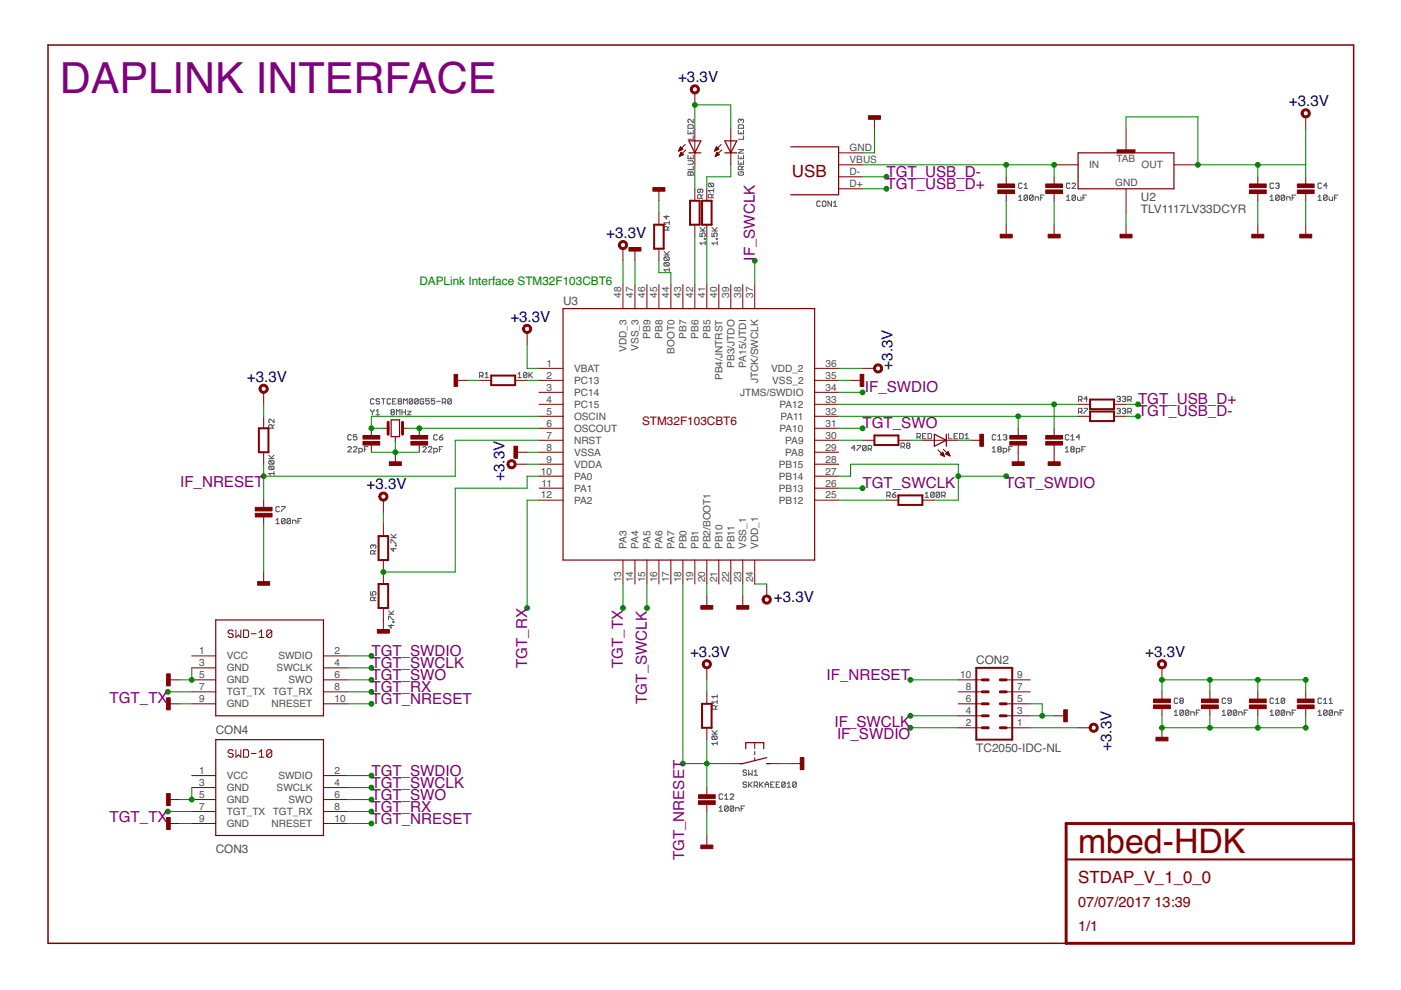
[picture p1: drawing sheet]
<svg xmlns="http://www.w3.org/2000/svg" width="297mm" height="210mm" viewBox="0 0 297 210" stroke-linecap="round" stroke-linejoin="round" font-family="sans-serif">
<g fill="none" stroke="#505050" stroke-width=".21">
<path d="M145.9 26.6l.1-.1h.8l.2 .1v.6h-1.1zM145.9 27.6v.8h1.1v-.8M145.9 32.9v.8h1.1v-.8M145.9 34.1h.9l.2 .1v.4l-.2 .2h-.9M146 36.4l.4 .2 .4-.2 .2 .2v.5h-1.1v-.5zM146.4 28v.4M146.4 33.3v.4M146.4 36.6v.5M147 25.3v.7l-.8-.7-.3 .2v.3l.1 .2M147 28.8v.7h-1.1M147 35.2v.8h-1.1M150.4 38.8l-.2 .2v.4l.2 .2h.7"/>
<path d="M150.4 38.8h.7l.2 .2v.4l-.2 .2M150.4 38.8l.7 .8M156.5 34.1v.7h1.1v-.7M156.5 32.9v.8h1.1v-.8M156.5 26.6l.2-.1h.8l.1 .1v.6h-1.1zM156.5 27.6v.8h1.1v-.8M156.5 31.7h1.1l-1.1 .8h1.1M156.7 36.4l-.2 .2v.4l.2 .1h.8l.1-.1v-.4l-.1-.2h-.4v.4M157.1 25.5l.2-.2 .3 .2v.3l-.1 .2M157.1 25.5l-.2-.2-.4 .2v.3l.2 .2M157.1 25.5v.2M157.1 28v.4"/>
<path d="M157.1 33.3v.4M157.1 34.4v.4M157.3 36v-.6l-.2-.2h-.4l-.2 .2v.6h1.1M157.6 28.8v.7h-1.1M157.6 35.2l-.3 .4M216.7 39l-.2-.2h-.3l-.2 .2v.8l.2 .1h.3l.2-.1M217.1 39.9h.8M217.1 39.2l.4-.4v1.1M226.9 39l-.2-.2h-.4l-.2 .2v.8l.2 .1h.4l.2-.1M227.3 39l.2-.2h.3l.2 .2v.2l-.7 .7h.7M270 39l-.1-.2h-.4l-.2 .2v.8l.2 .1h.4l.1-.1M270.5 39l.1-.2h.4l.2 .2-.2 .4"/>
<path d="M270.8 39.4h.2M271 39.4l.2 .2-.2 .3h-.4l-.1-.1M280.2 39l-.2-.2h-.4l-.2 .2v.8l.2 .1h.4l.2-.1M281.4 39.4h-.8l.6-.6v1.1M140.8 54.1h1.1M140.8 53.3l.7 .8M141 54.5h.7l.2 .2v.4l-.2 .1M141 55.7h.7l.2 .1v.4l-.2 .2M141 55.7l-.2 .1v.4l.2 .2h.7M141 54.5l-.2 .2v.4l.2 .1h.7M141 55.7l.7 .7M141 54.5l.7 .7"/>
<path d="M141.4 45.7v.7l-.6-.5h1.1M141.5 48.8v-.6l-.1-.2h-.4l-.2 .2v.6h1.1M141.9 57.2h-1.1l.4 .4M141.9 46.9v.7M141.9 56.8v.8M141.9 53.3l-.5 .6M141.9 48l-.4 .4M141.9 47.2h-1.1l.4 .4M148.4 49.4v.8h.6l-.2-.4 .2-.4h.3l.2 .2v.4l-.2 .2M148.4 49h1.1M148.4 48.2l.8 .8M148.5 40.1v.6l-.2 .2-.4-.2v-.4l.2-.2h.7l.2 .2v.4l-.2 .2"/>
<path d="M148.7 42v-.5l-.2-.2h-.4l-.2 .2v.5h1.1M149 41.3l-.3 .4M149.3 50.5h.2v.2h-.2zM149.5 51.5h-1.1l.4 .4M149.5 51.2v.7M149.5 48.2l-.5 .6M150.9 41.9v-.5l-.2-.2h-.3l-.2 .2v.5h1.1M150.9 49.4v.8h.6l-.2-.4 .2-.4h.4l.2 .2v.4l-.2 .2M150.9 49h1.2M150.9 48.2l.8 .8M151.3 41.2l-.4 .4M151.3 40.4h-1.1l.4 .4"/>
<path d="M151.3 40v.8M151.9 50.5h.2v.2h-.2zM152.1 51.5h-1.2l.4 .4M152.1 51.2v.7M152.1 48.2l-.6 .6M173.9 42.8l-.1-.2h-.4l-.2 .2v.8l.2 .2h.4l.1-.2M174.5 42.6h.4l.2 .2v.8l-.2 .2h-.4l-.2-.2v-.8zM176.3 42.6v1.2l-.8-1.2v1.2M176.7 43.8h.7M176.7 43l.4-.4v1.2M216 41.7l.3-.3v1.1M216 42.5h.7"/>
<path d="M217.9 41.6v.7l-.2 .2h-.4l-.2-.2M217.9 41.6l-.2-.2h-.4l-.2 .2v.7M217.9 41.6l-.8 .7M219.1 41.6v.7l-.2 .2h-.4l-.2-.2M219.1 41.6l-.2-.2h-.4l-.2 .2v.7M219.1 41.6l-.8 .7M219.5 42.5v-.8h.5l.2 .2v.6M220.6 41.9h.4M221.4 41.4h-.8v1.1M226.1 42.5h.8M226.1 41.7l.4-.3v1.1M228 41.6v.7l-.2 .2h-.3l-.2-.2"/>
<path d="M228 41.6l-.2-.2h-.3l-.2 .2v.7M228 41.6l-.7 .7M228.5 41.7v.6l.1 .2h.6v-.8M229.6 41.9h.4M230.4 41.4h-.8v1.1M269.3 42.5h.7M269.3 41.7l.4-.3v1.1M271.2 41.6v.7l-.2 .2h-.4l-.1-.2M271.2 41.6l-.2-.2h-.4l-.1 .2v.7M271.2 41.6l-.7 .7M272.4 41.6v.7l-.2 .2h-.4l-.2-.2M272.4 41.6l-.2-.2h-.4l-.2 .2v.7"/>
<path d="M272.4 41.6l-.8 .7M272.8 42.5v-.8h.5l.2 .2v.6M274 41.9h.3M274.7 41.4h-.7v1.1M279.4 42.5h.8M279.4 41.7l.4-.3v1.1M281.4 41.6v.7l-.2 .2h-.4l-.2-.2M281.4 41.6l-.2-.2h-.4l-.2 .2v.7M281.4 41.6l-.8 .7M281.8 41.7v.6l.2 .2h.5v-.8M283 41.9h.3M283.7 41.4h-.7v1.1"/>
<path d="M101.7 79.7h.5l.2-.2v-.4l-.2-.1h-.5v1.1M102 79.7l.4 .4M102.8 79.3l.4-.3v1.1M109.8 79.3l.4-.3v1.1M111.7 79.1v.8l-.2 .2h-.3l-.2-.2M111.7 79.1l-.2-.1h-.3l-.2 .1v.8M111.7 79.1l-.7 .8M112.1 79v1.1M112.3 79.5l.6 .6M112.9 79l-.8 .7M57 97.2h1.1M57 96.5l.7 .7"/>
<path d="M57.2 97.7h.7l.2 .2v.3l-.2 .2M57.2 98.8h.7l.2 .2v.4l-.2 .2M57.2 98.8l-.2 .2v.4l.2 .2h.7M57.2 97.7l-.2 .2v.3l.2 .2h.7M57.2 98.8l.7 .8M57.2 97.7l.7 .7M57.7 90.8v-.6l-.1-.2h-.4l-.2 .2v.6h1.1M58.1 88.9v.7l-.7-.7-.4 .2v.3l.2 .2M58.1 100v.8M58.1 96.5l-.5 .5M58.1 90l-.4 .4M73.7 94.9l.2-.2h.4l.2 .2-.8 .9h.8"/>
<path d="M74.5 92.4l-.2-.2h-.4l-.2 .2v.7l.2 .2h.4l.2-.2M74.9 94.9l.2-.2h.4l.2 .2v.2l-.8 .7h.8M75.7 92.2h-.8v.5l.4-.2 .4 .2v.4l-.2 .2h-.4l-.2-.2M76.1 95.8h.5l.2-.2v-.4l-.2-.1h-.5v1.1M77.3 95.2h.3M78 94.7h-.7v1.1M78.6 86.8v.2l.4 .4M79 87.4v.5M79.3 84.7l-.2-.2h-.3l-.2 .2v.8l.2 .2h.3l.2-.2M79.3 86.8l-.3 .6M79.7 87.9h.8M79.7 87.2l.4-.4v1.1"/>
<path d="M80.5 84.7l-.2-.2h-.4l-.2 .2 .2 .4h.4l.2 .2-.2 .4h-.4l-.2-.2M80.9 84.5h.8M81.3 84.5v1.2M82.8 84.7l-.2-.2h-.3l-.2 .2v.8l.2 .2h.3l.2-.2M83.1 87.4l-.2-.2 .2-.4h.3l.2 .2-.2 .4M83.1 87.4l-.2 .2 .2 .3h.3l.2-.1-.2-.4M83.1 87.4h.3M83.2 85.1h.4M84 84.5h-.8v1.2h.8M84.1 87.9v-1.1l.3 .4 .4-.4v1.1M84.6 85.1l-.2-.2 .2-.4h.4l.2 .2-.2 .4M84.6 85.1l-.2 .2 .2 .4h.4l.2-.2-.2-.4"/>
<path d="M84.6 85.1h.4M85.2 87.4h.8M85.2 86.8v1.1M85.6 85.7v-1.2l.4 .4 .3-.4v1.2M86 86.8v1.1M86.4 87.2h.7l-.7 .7h.7M87.5 84.7l-.2-.2h-.4l-.1 .2v.8M87.5 84.7v.8l-.2 .2h-.4l-.1-.2M87.5 84.7l-.7 .8M88.7 84.7l-.2-.2h-.4l-.2 .2v.8M88.7 84.7v.8l-.2 .2h-.4l-.2-.2M88.7 84.7l-.8 .8"/>
<path d="M89.6 94.9l.2-.2h.4l.2 .2-.8 .9h.8M89.8 84.7l-.1-.2h-.4l-.2 .2v.8l.2 .2h.4l.1-.2v-.4h-.3M90.8 94.9l.2-.2h.4l.1 .2-.7 .9h.7M91 84.5h-.7v.6l.3-.2 .4 .2v.4l-.2 .2h-.4l-.1-.2M92 95.8h.5l.2-.2v-.4l-.2-.1h-.5v1.1M92.2 84.5h-.8v.6l.4-.2 .4 .2v.4l-.2 .2h-.4l-.2-.2M92.6 85.1h.7M92.7 92.4l-.2-.2h-.3l-.2 .2v.7l.2 .2h.3l.2-.2M93.2 95.2h.3M93.2 92.7h.5l.2 .4-.2 .2h-.4l-.1-.2zM93.8 85.3h.5l.2-.2-.2-.6h-.5v1.2M93.9 94.7h-.7v1.1"/>
<path d="M93.9 92.2l-.7 .5M94.1 85.3l.4 .4M95.7 84.7l-.2-.2h-.4l-.2 .2v.8M95.7 84.7v.8l-.2 .2h-.4l-.2-.2M95.7 84.7l-.8 .8M102.8 80.1h.8M109.8 80.1h.8M181.3 95h-.7l.5-.6v1.2M181.7 94.4h.8v.2l-.8 .8v.2M183.6 94.6l-.1-.2h-.4l-.2 .2v.8M183.6 94.6v.8l-.1 .2h-.4l-.2-.2M183.6 94.6l-.7 .8"/>
<path d="M184.1 95.2h.5l.2-.2v-.4l-.2-.2h-.5v1.2M184.4 95.2l.4 .4M191 94.7h.6l.2-.2v-.4l-.2-.2h-.6v1.2M191.4 94.7l.4 .4M192.4 94.5l-.2 .2 .2 .4h.3l.2-.2-.2-.4M192.4 94.5l-.2-.2 .2-.4h.3l.2 .2-.2 .4M192.4 94.5h.3M194.4 92.6h.6l.2-.1-.2-.6h-.6v1.1M194.8 92.6l.4 .4M195.6 92.5h.4M196.3 91.9h-.7v1.1h.7M196.8 91.9h.5l.2 .2v.7l-.2 .2h-.5z"/>
<path d="M201.1 91.9v1.1h.8M202.3 92.5h.4M203 91.9h-.7v1.1h.7M203.5 91.9h.5l.2 .2v.7l-.2 .2h-.5zM204.6 93h.8M204.6 92.3l.4-.4v1.1M210.4 95.8h.7M210.4 95.1l.3-.4v1.1M211.1 92.4l-.2-.2h-.3l-.2 .2v.7l.2 .2h.3l.2-.2M211.5 93.3h.8M211.5 92.5l.4-.3v1.1M211.7 95.2l-.2 .2 .2 .4h.4l.2-.2-.2-.4"/>
<path d="M211.7 95.2l-.2-.1 .2-.4h.4l.2 .2-.2 .3M211.7 95.2h.4M212.7 95.8h.6l.2-.2v-.4l-.2-.1h-.6v1.1M212.7 92.4l.2-.2h.4l.2 .2-.2 .3M213.1 92.7h.2M213.3 92.7l.2 .2-.2 .4h-.4l-.2-.2M213.9 95.2h.3M214.6 94.7h-.7v1.1M225.9 95.8h.7M225.9 95.1l.3-.4v1.1M226.6 92.4l-.2-.2h-.3l-.2 .2v.7l.2 .2h.3l.2-.2M227 93.3h.8"/>
<path d="M227 92.5l.4-.3v1.1M227.2 95.2l-.2 .2 .2 .4h.4l.2-.2-.2-.4M227.2 95.2l-.2-.1 .2-.4h.4l.2 .2-.2 .3M227.2 95.2h.4M228.2 95.8h.6l.1-.2v-.4l-.1-.1h-.6v1.1M228.7 84.8h.5l.2-.2v-.4l-.2-.2h-.5v1.2M228.7 87.3h.5l.2-.2v-.3l-.2-.2h-.5v1.1M228.9 92.7h-.7l.6-.5v1.1M229 84.8l.4 .4M229 87.3l.4 .4M229.4 95.2h.3M229.8 86.6h.8l-.8 1.1"/>
<path d="M230.1 94.7h-.7v1.1M230.6 84.6h-.8l.6-.6v1.2M236.8 84.2l.2-.2h.3l.2 .2-.2 .4M236.8 86.8l.2-.2h.3l.2 .2-.2 .3M237.2 84.6h.1M237.2 87.1h.1M237.3 84.6l.2 .2-.2 .4h-.3l-.2-.2M237.3 87.1l.2 .2-.2 .4h-.3l-.2-.2M238 84.2l.1-.2h.4l.2 .2-.2 .4M238 86.8l.1-.2h.4l.2 .2-.2 .3M238.3 84.6h.2M238.3 87.1h.2"/>
<path d="M238.5 84.6l.2 .2-.2 .4h-.4l-.1-.2M238.5 87.1l.2 .2-.2 .4h-.4l-.1-.2M239.1 84.8h.6l.2-.2-.2-.6h-.6v1.2M239.1 87.3h.6l.2-.2-.2-.5h-.6v1.1M239.5 84.8l.4 .4M239.5 87.3l.4 .4M58.1 100.4h-1.1l.4 .4M58.5 110.3l.4-.4v1.1M58.5 111h.7M59.2 107.6l-.1-.2h-.4l-.2 .2v.7l.2 .2h.4l.1-.2M59.7 107.4h.7l-.7 1.1M60.4 110.1v.8l-.2 .1h-.3l-.2-.1"/>
<path d="M60.4 110.1l-.2-.2h-.3l-.2 .2v.8M60.4 110.1l-.7 .8M61.6 110.1v.8l-.2 .1h-.4l-.1-.1M61.6 110.1l-.2-.2h-.4l-.1 .2v.8M61.6 110.1l-.7 .8M62 111v-.7h.6l.2 .2v.5M63.2 110.5h.4M63.9 109.9h-.7v1.1M79.1 115.7l-.1-.2-.4 .2v.4l.2 .2M79.1 115.7l.2-.2 .4 .2v.4l-.2 .2M79.1 115.7v.2M79.3 117.5v-.6l-.2-.2-.5 .2v.6h1.1"/>
<path d="M79.7 116.7l-.4 .4M82.9 115.2v-.8l1.1 .8M82.9 114h1.1M82.9 113.2l.7 .8M83.4 116.2v.7l-.5-.5h1.1M83.8 115.6h.2v.1h-.2zM84 113.2l-.6 .6M188 105.1h.6l.2-.2v-.4l-.2-.1h-.6v1.1M188.4 105.1l.4 .4M189.2 104.9h.6l.1 .4-.1 .2h-.4l-.2-.2zM189.9 104.4l-.7 .5M196.2 104.7l.3-.3v1.1"/>
<path d="M196.2 105.5h.7M198.1 104.5v.8l-.2 .2h-.4l-.2-.2M198.1 104.5l-.2-.1h-.4l-.2 .1v.8M198.1 104.5l-.8 .8M199.2 104.5v.8l-.1 .2h-.4l-.2-.2M199.2 104.5l-.1-.1h-.4l-.2 .1v.8M199.2 104.5l-.7 .8M199.7 105.1h.5l.2-.2v-.4l-.2-.1h-.5v1.1M200 105.1l.4 .4M78.6 125.4v.8h.5l-.1-.4 .1-.4h.4l.2 .2v.4l-.2 .2M79.3 127.4v-.6l-.2-.2-.5 .2v.6h1.1M79.7 126.6l-.4 .4"/>
<path d="M82.4 131.4v-.7h.2l.7 .7h.2M82.4 130.2h1.1M82.4 129.5l.7 .7M82.9 132.4v.8l-.5-.6h1.1M83.3 131.8h.2v.2h-.2zM83.5 129.5l-.6 .6M150.9 155.6h1.2M150.9 154.9l.8 .7M151.1 156.1l.8 .7M151.1 156.1h.8l.2 .2v.3l-.2 .2M151.1 156.1l-.2 .2v.3l.2 .2h.8M151.7 150.4v-.6l-.2-.2h-.4l-.2 .2v.6h1.2"/>
<path d="M152.1 157.6h-1.2l.4 .4M152.1 147.3v.7M152.1 148.4v.8M152.1 157.2v.8M152.1 154.9l-.6 .5M152.1 149.6l-.4 .4M152.1 148.8h-1.2l.4 .4M152.1 147.7h-1.2l.4 .3M249 150.9l.3-.3v1.1M249 151.7h.7M249.7 148.2l-.2-.2h-.3l-.2 .2v.7l.2 .2h.3l.2-.2M250.3 148.6l-.2-.2 .2-.4h.4l.2 .2-.2 .4"/>
<path d="M250.3 148.6l-.2 .2 .2 .3h.4l.2-.2-.2-.3M250.3 148.6h.4M250.9 150.7v.8l-.2 .2h-.4l-.2-.2M250.9 150.7l-.2-.1h-.4l-.2 .1v.8M250.9 150.7l-.8 .8M252.1 150.7v.8l-.2 .2h-.4l-.2-.2M252.1 150.7l-.2-.1h-.4l-.2 .1v.8M252.1 150.7l-.8 .8M252.5 151.7v-.8h.5l.2 .2v.6M253.6 151.1h.4M254.4 150.6h-.8v1.1M259.1 151.7h.8"/>
<path d="M259.1 150.9l.4-.3v1.1M259.9 148.2l-.2-.2h-.4l-.2 .2v.7l.2 .2h.4l.2-.2M261 150.7v.8l-.1 .2h-.4l-.2-.2M261 150.7l-.1-.1h-.4l-.2 .1v.8M261 148.6h-.5l-.2-.2 .2-.4h.4l.1 .2v.7l-.1 .2h-.4l-.2-.2M261 150.7l-.7 .8M262.2 150.7v.8l-.2 .2h-.3l-.2-.2M262.2 150.7l-.2-.1h-.3l-.2 .1v.8M262.2 150.7l-.7 .8M262.6 151.7v-.8h.6l.2 .2v.6M263.8 151.1h.4M264.6 150.6h-.8v1.1"/>
<path d="M269.3 150.9l.4-.3v1.1M269.3 151.7h.7M270 148.2l-.1-.2h-.4l-.2 .2v.7l.2 .2h.4l.1-.2M270.5 149.1h.7M270.5 148.4l.3-.4v1.1M271.2 150.7l-.2-.1h-.4l-.1 .1v.8M271.2 150.7v.8l-.2 .2h-.4l-.1-.2M271.2 150.7l-.7 .8M272.4 148.2l-.2-.2h-.4l-.2 .2v.7M272.4 150.7l-.2-.1h-.4l-.2 .1v.8M272.4 148.2v.7l-.2 .2h-.4l-.2-.2M272.4 150.7v.8l-.2 .2h-.4l-.2-.2"/>
<path d="M272.4 150.7l-.8 .8M272.4 148.2l-.8 .7M272.8 151.7v-.8h.5l.2 .2v.6M274 151.1h.3M274.7 150.6h-.7v1.1M279.4 150.9l.4-.3v1.1M279.4 151.7h.8M280.2 148.2l-.2-.2h-.4l-.2 .2v.7l.2 .2h.4l.2-.2M280.6 149.1h.8M280.6 148.4l.4-.4v1.1M281.4 150.7l-.2-.1h-.4l-.2 .1v.8M281.4 150.7v.8l-.2 .2h-.4l-.2-.2"/>
<path d="M281.4 150.7l-.8 .8M281.8 149.1h.7M281.8 148.4l.4-.4v1.1M282.5 150.7l-.2-.1h-.3l-.2 .1v.8M282.5 150.7v.8l-.2 .2h-.3l-.2-.2M282.5 150.7l-.7 .8M283 151.7v-.8h.5l.2 .2v.6M284.1 151.1h.4M284.9 150.6h-.8v1.1M152.5 171.3l.3-.4v1.1M152.5 172h.7M153.2 168.5l-.2-.2h-.3l-.2 .2v.8l.2 .2h.3l.2-.2"/>
<path d="M153.6 169.5h.8M153.6 168.7l.4-.4v1.2M154.4 171.1v.7l-.2 .2h-.4l-.2-.2M154.4 171.1l-.2-.2h-.4l-.2 .2v.7M154.4 171.1l-.8 .7M154.8 168.5l.2-.2h.4l.2 .2v.2l-.8 .8h.8M155.6 171.1v.7l-.2 .2h-.4l-.2-.2M155.6 171.1l-.2-.2h-.4l-.2 .2v.7M155.6 171.1l-.8 .7M156 172v-.7h.5l.2 .1v.6M157.1 171.4h.4M157.9 170.9h-.8v1.1"/>
<path d="M158.3 163.4l-.2-.1h-.4l-.2 .3 .2 .2h.4l.2 .4-.2 .2h-.4l-.2-.2M158.3 166l-.2-.2h-.4l-.2 .4 .2 .1h.4l.2 .4-.2 .2h-.4l-.2-.2M158.7 163.3v1.1l.4-.4 .4 .4v-1.1M158.7 165.8v1.1M158.9 166.3l.6 .6M159.5 165.8l-.8 .7M159.9 166.5h.5l.2-.2v-.3l-.2-.2h-.5v1.1M159.9 164.4h.7M159.9 163.6l.4-.3v1.1M160.3 166.5l.3 .4M161.1 165.8v1.1M161.2 166.3l.6 .6"/>
<path d="M161.8 165.8l-.7 .7M162.2 166.3h.8M162.2 166.9v-.7l.4-.4 .4 .4v.7M163.4 166.3h.4M164.1 165.8h-.7v1.1h.7M164.6 166.3h.3M165.3 165.8h-.7v1.1h.7M166.5 166l-.2-.2h-.4l-.2 .2v.7M166.5 166v.7l-.2 .2h-.4l-.2-.2M166.5 166l-.8 .7M166.9 166.9h.7M166.9 166.2l.4-.4v1.1"/>
<path d="M168.8 166l-.2-.2h-.3l-.2 .2v.7M168.8 166v.7l-.2 .2h-.3l-.2-.2M168.8 166l-.7 .7"/>
</g>
<path d="M287 174.6v-165.1h-276.8v190.5h215.8" fill="none" stroke="#800000" stroke-width=".32"/>
<g fill="none" stroke="#800000" stroke-width=".61">
<path d="M82.3 89.5v2.6M85.3 89.5v2.6M208.3 149.2h1.2M208.3 151.8h1.2M208.3 154.3h1.2M208.3 144.1h1.2M208.3 146.7h1.2M212.1 149.2h1.2M212.1 151.8h1.2M212.1 154.3h1.2M212.1 144.1h1.2M212.1 146.7h1.2"/>
<path d="M226 174.6h61v25.4h-61z"/>
</g>
<g fill="none" stroke="#800000" stroke-width=".42">
<path d="M138.7 47.6h2v5.1h-2zM146.3 42.6h2v5h-2zM148.8 42.6h2.1v5h-2.1zM104.1 79.6h5.1v2.1h-5.1zM54.9 90.8h2v5.1h-2zM185.4 92.3h5.1v2.1h-5.1zM231.1 84.7h5.1v2h-5.1zM231.1 87.2h5.1v2.1h-5.1zM80.3 113.7h2v5h-2zM190.5 105h5.1v2.1h-5.1zM80.3 123.8h2v5.1h-2zM148.8 149.2h2.1v5.1h-2.1z"/>
<path d="M207 141.6h7.6v15.2h-7.6zM226 182.2h61"/>
</g>
<g fill="none" stroke="#800000" stroke-width=".21">
<path d="M147.3 19.7v2.5M143.9 32h.1M144 31.9h.3M144 31.7h.5M144.1 31.6h.7M144.1 33.1h.1M144.1 31.5h.5M144.1 33h.4M144.2 31.4h.3M144.2 32.8h.6M144.2 31.3h.2M144.2 32.7h.6"/>
<path d="M144.3 32.6h.4M144.3 31.1l-.4 .9M144.3 31.1l.5 .5M144.3 31.1h.1M144.3 32.5h.3M144.4 32.3h.1M144.4 32.3l.5 .5-.9 .4zM144.8 31.6l-.9 .4M145.3 30.6l-1.4 1.4M145.4 31.8l-1.4 1.4M147.3 27.3v7.6M151.5 32h.1"/>
<path d="M151.6 31.9h.3M151.6 31.7h.5M151.7 31.6h.7M151.7 33.1h.1M151.7 31.5h.6M151.7 33h.4M151.8 31.4h.3M151.8 32.8h.6M151.8 31.3h.2M151.8 32.7h.6M151.9 32.6h.4M151.9 31.1h.1"/>
<path d="M151.9 31.1l-.4 .9M151.9 31.1l.5 .5M151.9 32.5h.3M152 32.3h.1M152 32.3l.5 .5-.9 .4zM152.4 31.6l-.9 .4M152.9 30.6l-1.4 1.4M153 31.8l-1.4 1.4M154.9 27.3v7.6M177.8 37.5h5.1M177.8 32.4h5.1M177.8 34.9h5.1"/>
<path d="M185.4 24.8v2.5M213.3 37.5v1.5M223.5 34.9h5.1M223.5 37.5v1.5M238.7 27.3v5.1M248.9 34.9h5.1M266.7 37.5v1.5M276.8 24.8v2.5M276.8 37.5v1.5M132.1 52.7v2.6M134.6 52.7v2.6M139.7 40v2.6"/>
<path d="M139.7 45.1v2.5M139.7 52.7v2.6M147.3 40v2.6M147.3 47.6v2.6M149.9 40v2.6M149.9 47.6v2.6M177.8 40h5.1M213.3 41v1.6M213.3 47.6v2.6M223.5 41v1.6M223.5 47.6v2.6M238.7 40v5.1"/>
<path d="M238.7 47.6v2.6M266.7 41v1.6M266.7 47.6v2.6M276.8 41v1.6M276.8 47.6v2.6M111.8 70.5v2.5M114.3 78.1h5.1M132.1 60.3v5.1M134.6 60.3v5.1M137.2 60.3v5.1M139.7 60.3v5.1M142.2 60.3v5.1"/>
<path d="M144.8 60.3v5.1M147.3 60.3v5.1M149.9 60.3v5.1M152.4 60.3v5.1M154.9 60.3v5.1M157.5 60.3v5.1M160 60.3v5.1M172.7 78.1h5.1M182.9 78.1h2.5M55.9 83.2v2.5M55.9 88.3v2.5M55.9 95.9v2.5"/>
<path d="M78.7 90.8v1.5M78.7 94.4v1.5M81.3 90.8h1M83.8 92.6v1M83.8 95.9v2.5M85.3 90.8h1.1M88.9 90.8v1.5M88.9 94.4v1.5M96.5 80.6h2.6M101.6 80.6h2.5M109.2 80.6h2.6M109.2 95.9h2.6"/>
<path d="M109.2 98.4h2.6M114.3 80.6h5.1M114.3 83.2h5.1M114.3 85.7h5.1M114.3 88.3h5.1M114.3 90.8h5.1M114.3 93.3h5.1M114.3 95.9h5.1M114.3 98.4h5.1M172.7 80.6h5.1M172.7 83.2h5.1M172.7 85.7h5.1"/>
<path d="M172.7 88.3h5.1M172.7 90.8h5.1M172.7 93.3h5.1M172.7 95.9h5.1M172.7 98.4h5.1M180.3 80.6h2.6M182.9 93.3h2.5M190.5 93.3h2.5M195.6 93.3h7.6M198.9 95.4l1.4 1.4M199.4 96.4l.9 .4M199.4 96.4h.7"/>
<path d="M199.5 96.3h.5M199.6 96.2h.4M199.7 96.5h.5M199.7 96h.2M199.9 95.9h.1M199.9 95.9l-.5 .5M199.9 95.9l.4 .9M199.9 96.6h.3M200 95.2l1.4 1.4M200.2 96.8h.1M200.5 96.3l.9 .3M200.5 96.3h.8"/>
<path d="M200.6 96.2h.6M200.7 96h.4M200.8 96.4h.5M200.9 95.9h.2M201 95.8h.1M201 95.8l-.5 .5M201 95.8l.4 .8M201.1 96.5h.3M201.4 96.6h.1M205.7 93.3h2.6M215.9 90.8v1.5M215.9 94.4v4"/>
<path d="M223.5 90.8v1.5M223.5 94.4v4M228.6 85.7h2.5M228.6 88.3h2.5M236.2 85.7h2.5M236.2 88.3h2.5M55.9 106v1.6M55.9 109.6v1.5M81.3 106v2.6M81.3 111.1v2.6M81.3 118.7v5.1M114.3 101h5.1"/>
<path d="M114.3 103.5h5.1M114.3 106h5.1M132.1 118.7v5.1M134.6 118.7v5.1M137.2 118.7v5.1M139.7 118.7v5.1M142.2 118.7v5.1M144.8 118.7v5.1M147.3 118.7v5.1M149.9 118.7v5.1M152.4 118.7v5.1M154.9 118.7v5.1"/>
<path d="M157.5 118.7v5.1M160 118.7v5.1M172.7 101h5.1M172.7 103.5h5.1M172.7 106h5.1M187.9 106h2.6M195.6 106h2.5M40.7 139.1h5M49.4 133.8l-.2-.2h-.6l-.2 .2v.3l.2 .3h.6l.2 .2v.3l-.2 .2h-.6l-.2-.2M50 133.6v1.5l.5-.5 .6 .5v-1.5M51.6 133.6h.8l.3 .2v1.1l-.3 .2h-.8zM53.3 134.4h1"/>
<path d="M54.9 134.1l.6-.5v1.5M54.9 135.1h1.1M55.9 121.3v2.5M57.6 133.8l-.3-.2h-.5l-.2 .2v1.1M57.6 133.8v1.1l-.3 .2h-.5l-.2-.2M57.6 133.8l-1 1.1M68.6 139.1h5.1M81.3 128.9v5.1M149.9 126.4v2.5M157.5 126.4v2.5M162.6 123.8v2.6M35.6 149.2h2.5"/>
<path d="M35.6 144.1h2.5M40.7 149.2h5M40.7 146.7h5M40.7 144.1h5M40.7 141.6h5M49.4 159.2l-.2-.2h-.6l-.2 .2v.3l.2 .2h.6l.2 .3v.3l-.2 .2h-.6l-.2-.2M50 159v1.5l.5-.5 .6 .5v-1.5M51.6 159h.8l.3 .2v1.1l-.3 .2h-.8zM53.3 159.7h1M54.9 159.5l.6-.5v1.5M57.6 159.2l-.3-.2h-.5l-.2 .2v1.1M57.6 159.2v1.1l-.3 .2h-.5l-.2-.2"/>
<path d="M57.6 159.2l-1 1.1M68.6 149.2h5.1M68.6 146.7h5.1M68.6 144.1h5.1M68.6 141.6h5.1M149.9 141.6v2.5M149.9 146.7v2.5M149.9 154.3v2.5M160 157.5v1.2M160 159.4v.6M203.2 154.3h5.1M203.2 151.8h5.1"/>
<path d="M203.2 149.2h5.1M203.2 146.7h5.1M203.2 144.1h5.1M213.3 154.3h5.1M213.3 151.8h5.1M213.3 149.2h5.1M213.3 146.7h5.1M213.3 144.1h5.1M223.5 151.8h2.5M228.6 154.3h2.5M246.4 141.6v2.5M246.4 146.7v1.5"/>
<path d="M246.4 150.2v1.6M246.4 154.3v2.5M256.5 146.7v1.5M256.5 150.2v1.6M266.7 146.7v1.5M266.7 150.2v1.6M276.8 146.7v1.5M276.8 150.2v1.6M35.6 169.5h2.5M35.6 174.6h2.5M40.7 164.4h5M40.7 167h5"/>
<path d="M40.7 169.5h5M40.7 172.1h5M40.7 174.6h5M54.9 160.5h1.1M68.6 164.4h5.1M68.6 167h5.1M68.6 169.5h5.1M68.6 172.1h5.1M68.6 174.6h5.1M149.9 167v1.5M149.9 170.5v1.6M149.9 177.1v2.6"/>
<path d="M154.9 161.9h2.6M160 160.6v.7M162.6 161.9h2.5M167.6 161.9h2.6"/>
</g>
<g fill="none" stroke="#800000" stroke-width=".25">
<path d="M146 32.4h2.6M146 29.9h2.6l-1.3 2.5zM153.7 32.4h2.5M153.7 29.9h2.5l-1.3 2.5zM167.6 31.1h10.2v10.2h-10.2M228.6 32.4h20.3v7.6h-20.3zM119.4 65.4h53.3v53.3h-53.3zM82.9 89h1.8v3.6h-1.8zM198.1 92.1l2.5 1.2-2.5 1.3zM200.6 92.1v2.5M45.7 131.4h22.9v20.4h-22.9zM45.7 156.8h22.9v20.3h-22.9z"/>
<path d="M158.1 158.7v-1.2h3.8v1.2M162.6 160.6l-5.1 1.3h-.7M162.6 161.9h.6"/>
</g>
<g fill="#800000" stroke="#800000" stroke-width=".21">
<path d="M111 69.1a.96 .96 0 0 1 1.5 0 .96 .96 0 0 1-.4 1.5 .96 .96 0 0 1-1.3-.9h.4a.56 .56 0 0 1 .8-.4 .56 .56 0 0 1 .1 .9 .56 .56 0 0 1-.9-.3v-.2h-.4z" fill-rule="evenodd"/>
<path d="M107.7 97.8a.96 .96 0 0 1 1.5 0 .96 .96 0 0 1-.4 1.5 .96 .96 0 0 1-1.3-.9h.4a.56 .56 0 0 1 .8-.4 .56 .56 0 0 1 .1 .9 .56 .56 0 0 1-.9-.3v-.2h-.4z" fill-rule="evenodd"/>
<path d="M55.1 81.8a.97 .97 0 0 1 1.6 .1 .97 .97 0 0 1-.5 1.5 .97 .97 0 0 1-1.3-1h.4a.56 .56 0 0 1 .8-.5 .56 .56 0 0 1 .2 .9 .56 .56 0 0 1-.9-.2l-.1-.2h-.4z" fill-rule="evenodd"/>
<path d="M80.5 104.7a.96 .96 0 0 1 1.6 0 .96 .96 0 0 1-.5 1.5 .96 .96 0 0 1-1.3-.9h.4a.56 .56 0 0 1 .8-.5 .56 .56 0 0 1 .1 .9 .56 .56 0 0 1-.8-.2l-.1-.2h-.4z" fill-rule="evenodd"/>
<path d="M161.8 126.5a.97 .97 0 0 1 1.6 .1 .97 .97 0 0 1-.6 1.5 .97 .97 0 0 1-1.2-1h.4a.56 .56 0 0 1 .7-.6 .56 .56 0 0 1 .3 1 .56 .56 0 0 1-1-.2v-.2h-.4z" fill-rule="evenodd"/>
<path d="M185.4 77.5a.96 .96 0 0 1 1.6 .1 .96 .96 0 0 1-.6 1.4 .96 .96 0 0 1-1.2-.9h.4a.56 .56 0 0 1 .8-.5 .56 .56 0 0 1 .2 .9 .56 .56 0 0 1-.9-.2l-.1-.2h-.4z" fill-rule="evenodd"/>
<path d="M131.3 51.4a.97 .97 0 0 1 1.6 0 .97 .97 0 0 1-.5 1.5 .97 .97 0 0 1-1.3-.9h.4a.56 .56 0 0 1 .8-.5 .56 .56 0 0 1 .1 .9 .56 .56 0 0 1-.8-.3l-.1-.1h-.4z" fill-rule="evenodd"/>
<path d="M276.1 23.4a.97 .97 0 0 1 1.5 .1 .97 .97 0 0 1-.5 1.5 .97 .97 0 0 1-1.2-1h.4a.56 .56 0 0 1 .7-.5 .56 .56 0 0 1 .2 .9 .56 .56 0 0 1-.9-.2v-.2h-.4z" fill-rule="evenodd"/>
<path d="M245.6 140.3a.97 .97 0 0 1 1.6 0 .97 .97 0 0 1-.6 1.5 .97 .97 0 0 1-1.2-1h.4a.56 .56 0 0 1 .8-.4 .56 .56 0 0 1 .1 .9 .56 .56 0 0 1-.9-.3v-.2h-.4z" fill-rule="evenodd"/>
<path d="M231.1 153.7a.97 .97 0 0 1 1.6 .1 .97 .97 0 0 1-.5 1.4 .97 .97 0 0 1-1.3-.9h.4a.56 .56 0 0 1 .8-.5 .56 .56 0 0 1 .1 .9 .56 .56 0 0 1-.8-.2l-.1-.2h-.4z" fill-rule="evenodd"/>
<path d="M146.6 18.4a.97 .97 0 0 1 1.5 0 .97 .97 0 0 1-.5 1.5 .97 .97 0 0 1-1.3-1h.4a.56 .56 0 0 1 .8-.5 .56 .56 0 0 1 .2 .9 .56 .56 0 0 1-.9-.2l-.1-.2h-.4z" fill-rule="evenodd"/>
<path d="M149.1 140.3a.97 .97 0 0 1 1.6 0 .97 .97 0 0 1-.6 1.5 .97 .97 0 0 1-1.2-1h.4a.56 .56 0 0 1 .7-.5 .56 .56 0 0 1 .3 .9 .56 .56 0 0 1-1-.2v-.2h-.4z" fill-rule="evenodd"/>
</g>
<g fill="#800000" stroke="#800000" stroke-width=".21">
<path d="M96.3 79.4h.7v2.5h-.7z"/>
<path d="M82.5 97.9h2.6v.8h-2.6z"/>
<path d="M77 92.3h3.5v.8h-3.5z"/>
<path d="M77 93.6h3.5v.8h-3.5z"/>
<path d="M87.1 92.3h3.6v.8h-3.6z"/>
<path d="M87.1 93.6h3.6v.8h-3.6z"/>
<path d="M109 94.6h.7v2.6h-.7z"/>
<path d="M54.6 123.3h2.6v.8h-2.6z"/>
<path d="M54.1 107.6h3.6v.7h-3.6z"/>
<path d="M54.1 108.8h3.6v.8h-3.6z"/>
<path d="M80 133.5h2.5v.7h-2.5z"/>
<path d="M148.6 128.4h2.5v.8h-2.5z"/>
<path d="M156.2 128.4h2.5v.8h-2.5z"/>
<path d="M182.4 79.4h.7v2.5h-.7z"/>
<path d="M133.3 52.5h2.6v.7h-2.6z"/>
<path d="M138.4 39.8h2.6v.7h-2.6z"/>
<path d="M236.8 31.8h3.8v.6h-3.8z"/>
<path d="M237.5 49.7h2.5v.7h-2.5z"/>
<path d="M184.1 24.5h2.6v.8h-2.6z"/>
<path d="M211.6 39h3.5v.8h-3.5z"/>
<path d="M211.6 40.3h3.5v.7h-3.5z"/>
<path d="M212.1 49.7h2.5v.7h-2.5z"/>
<path d="M221.7 39h3.6v.8h-3.6z"/>
<path d="M221.7 40.3h3.6v.7h-3.6z"/>
<path d="M222.2 49.7h2.6v.7h-2.6z"/>
<path d="M264.9 39h3.6v.8h-3.6z"/>
<path d="M264.9 40.3h3.6v.7h-3.6z"/>
<path d="M265.4 49.7h2.5v.7h-2.5z"/>
<path d="M275.1 39h3.5v.8h-3.5z"/>
<path d="M275.1 40.3h3.5v.7h-3.5z"/>
<path d="M275.6 49.7h2.5v.7h-2.5z"/>
<path d="M244.6 148.2h3.5v.8h-3.5z"/>
<path d="M244.6 149.5h3.5v.7h-3.5z"/>
<path d="M254.7 148.2h3.6v.8h-3.6z"/>
<path d="M254.7 149.5h3.6v.7h-3.6z"/>
<path d="M264.9 148.2h3.6v.8h-3.6z"/>
<path d="M264.9 149.5h3.6v.7h-3.6z"/>
<path d="M275.1 148.2h3.5v.8h-3.5z"/>
<path d="M275.1 149.5h3.5v.7h-3.5z"/>
<path d="M245.1 156.3h2.5v.8h-2.5z"/>
<path d="M225.5 150.5h.8v2.5h-.8z"/>
<path d="M207.8 92.1h.7v2.5h-.7z"/>
<path d="M148.1 168.5h3.5v.8h-3.5z"/>
<path d="M148.1 169.8h3.5v.7h-3.5z"/>
<path d="M148.6 179.2h2.5v.7h-2.5z"/>
<path d="M169.7 160.6h.7v2.6h-.7z"/>
<path d="M214.1 92.3h3.6v.8h-3.6z"/>
<path d="M214.1 93.6h3.6v.8h-3.6z"/>
<path d="M221.7 92.3h3.6v.8h-3.6z"/>
<path d="M221.7 93.6h3.6v.8h-3.6z"/>
<path d="M214.6 97.9h2.5v.8h-2.5z"/>
<path d="M222.2 97.9h2.6v.8h-2.6z"/>
<path d="M35.3 142.9h.8v2.5h-.8z"/>
<path d="M35.3 148h.8v2.5h-.8z"/>
<path d="M35.3 168.3h.8v2.5h-.8z"/>
<path d="M35.3 173.3h.8v2.6h-.8z"/>
</g>
<g fill="none" stroke="#008000" stroke-width=".21">
<path d="M147.3 27.3v-5.1h7.6v5.1M147.3 34.9v5.1M154.9 34.9v2.6h-5v2.5M182.9 34.9h40.6v2.6M182.9 37.5h5M185.4 27.3v5.1h-2.5M213.3 34.9v2.6M238.7 27.3v-2.5h15.3v10.1h22.8M266.7 34.9v2.6M276.8 27.3v10.2M132.1 55.3v5M134.6 55.3v5"/>
<path d="M139.7 42.6v2.5M139.7 55.3v2.5h2.5v2.5M147.3 50.2v10.1M149.9 50.2v10.1M160 55.3v5M182.9 40h5M213.3 42.6v5M223.5 42.6v5M238.7 45.1v2.5M266.7 42.6v5M276.8 42.6v5M111.8 73v5.1h2.5"/>
<path d="M177.8 78.1h5.1M55.9 85.7v2.6M55.9 98.4v7.6M78.7 95.9h10.2M83.8 93.3v2.6M86.4 90.8h27.9M99.1 80.6h2.5M111.8 98.4h2.5M111.8 80.6h2.5M111.8 95.9h2.5M114.3 93.3h-17.8v7.7h-40.6M114.3 88.3h-35.6v2.5h2.6"/>
<path d="M177.8 80.6h2.5M177.8 93.3h5.1M177.8 90.8h5.1M177.8 88.3h50.8M177.8 85.7h50.8M177.8 83.2h5.1M193 93.3h2.6M203.2 93.3h2.5M215.9 88.3v2.5M223.5 85.7v5.1M238.7 88.3h2.6M238.7 85.7h2.6"/>
<path d="M55.9 111.1v10.2M81.3 108.6v2.5M114.3 101h-2.5v2.5h-15.3v17.8h-15.2M114.3 106h-2.5v22.9M177.8 101h2.5v-2.6h22.9v7.6h-5.1M177.8 103.5h5.1M177.8 106h10.1M203.2 101h10.1M73.7 139.1h5M132.1 123.8v5.1M137.2 123.8v5.1M144.8 123.8v38.1h10.1"/>
<path d="M149.9 123.8v2.6M157.5 123.8v2.6M160 123.8h2.6M35.6 146.7h5.1M38.1 149.2h2.6M40.7 141.6v2.5h-2.6M73.7 144.1h5M73.7 149.2h5M73.7 146.7h5M73.7 141.6h5M149.9 144.1v2.6M149.9 156.8v10.2"/>
<path d="M193 144.1h10.2M193 154.3h10.2M193 151.8h10.2M218.4 154.3h10.2M218.4 149.2h2.6v2.6M218.4 151.8h5.1M246.4 146.7v-2.6h30.4v2.6M246.4 151.8v2.5h30.4v-2.5M256.5 144.1v2.6M256.5 151.8v2.5M266.7 144.1v2.6M266.7 151.8v2.5"/>
<path d="M35.6 172.1h5.1M38.1 174.6h2.6M40.7 167v2.5h-2.6M73.7 169.5h5M73.7 174.6h5M73.7 172.1h5M73.7 164.4h5M73.7 167h5M149.9 172.1v5M165.1 161.9h2.5"/>
</g>
<g fill="#008000" stroke="#008000" stroke-width=".21">
<circle cx="254" cy="34.9" r=".51"/>
<circle cx="266.7" cy="34.9" r=".51"/>
<circle cx="246.4" cy="144.1" r=".51"/>
<circle cx="256.5" cy="144.1" r=".51"/>
<circle cx="266.7" cy="144.1" r=".51"/>
<circle cx="276.8" cy="144.1" r=".51"/>
<circle cx="147.3" cy="22.2" r=".51"/>
<circle cx="83.8" cy="95.9" r=".51"/>
<circle cx="246.4" cy="154.3" r=".51"/>
<circle cx="256.5" cy="154.3" r=".51"/>
<circle cx="266.7" cy="154.3" r=".51"/>
<circle cx="276.8" cy="154.3" r=".51"/>
<circle cx="221" cy="151.8" r=".51"/>
<circle cx="40.7" cy="144.1" r=".51"/>
<circle cx="40.7" cy="169.5" r=".51"/>
<circle cx="88.9" cy="90.8" r=".51"/>
<circle cx="78.7" cy="90.8" r=".51"/>
<circle cx="55.9" cy="101" r=".51"/>
<circle cx="193" cy="144.1" r=".51"/>
<circle cx="81.3" cy="121.3" r=".51"/>
<circle cx="111.8" cy="128.9" r=".51"/>
<circle cx="78.7" cy="146.7" r=".51"/>
<circle cx="78.7" cy="172.1" r=".51"/>
<circle cx="132.1" cy="128.9" r=".51"/>
<circle cx="35.6" cy="146.7" r=".51"/>
<circle cx="35.6" cy="172.1" r=".51"/>
<circle cx="149.9" cy="161.9" r=".51"/>
<circle cx="144.8" cy="161.9" r=".51"/>
<circle cx="78.7" cy="149.2" r=".51"/>
<circle cx="78.7" cy="174.6" r=".51"/>
<circle cx="203.2" cy="101" r=".51"/>
<circle cx="213.3" cy="101" r=".51"/>
<circle cx="78.7" cy="139.1" r=".51"/>
<circle cx="78.7" cy="164.4" r=".51"/>
<circle cx="182.9" cy="90.8" r=".51"/>
<circle cx="78.7" cy="144.1" r=".51"/>
<circle cx="78.7" cy="169.5" r=".51"/>
<circle cx="187.9" cy="40" r=".51"/>
<circle cx="241.3" cy="85.7" r=".51"/>
<circle cx="187.9" cy="37.5" r=".51"/>
<circle cx="241.3" cy="88.3" r=".51"/>
<circle cx="182.9" cy="83.2" r=".51"/>
<circle cx="193" cy="154.3" r=".51"/>
<circle cx="160" cy="55.3" r=".51"/>
<circle cx="193" cy="151.8" r=".51"/>
<circle cx="213.3" cy="34.9" r=".51"/>
<circle cx="223.5" cy="34.9" r=".51"/>
<circle cx="223.5" cy="85.7" r=".51"/>
<circle cx="215.9" cy="88.3" r=".51"/>
<circle cx="137.2" cy="128.9" r=".51"/>
<circle cx="182.9" cy="103.5" r=".51"/>
<circle cx="78.7" cy="141.6" r=".51"/>
<circle cx="78.7" cy="167" r=".51"/>
</g>
<text font-size="9.1" fill="#800080" x="12.7" y="19.7">DAPLINK INTERFACE</text>
<text font-size="7.2" fill="#800000" x="228.6" y="181">mbed-HDK</text>
<g font-size="3.6" fill="#800000">
<text x="167.9" y="37.5">USB</text>
<text x="228.6" y="187.3">STDAP_V_1_0_0</text>
</g>
<g font-size="3.2" fill="#000080">
<text x="143.8" y="17.4">+3.3V</text>
<text x="273.3" y="22.5">+3.3V</text>
<text x="128.5" y="50.4">+3.3V</text>
<text x="108.2" y="68.2">+3.3V</text>
<text x="52.3" y="80.9">+3.3V</text>
<text x="189.2" y="78.4" transform="rotate(-90 189.2 78.4)">+3.3V</text>
<text x="106.9" y="102" transform="rotate(-90 106.9 102)">+3.3V</text>
<text x="77.7" y="103.8">+3.3V</text>
<text x="164.1" y="127.6">+3.3V</text>
<text x="146.3" y="139.3">+3.3V</text>
<text x="242.8" y="139.3">+3.3V</text>
<text x="235.7" y="159.2" transform="rotate(-90 235.7 159.2)">+3.3V</text>
</g>
<g font-size="3.2" fill="#800080">
<text x="187.9" y="40">TGT_USB_D+</text>
<text x="187.9" y="37.5">TGT_USB_D-</text>
<text x="160" y="55.3" transform="rotate(-90 160 55.3)">IF_SWCLK</text>
<text x="183.4" y="83.2">IF_SWDIO</text>
<text x="241.3" y="85.7">TGT_USB_D+</text>
<text x="241.3" y="88.3">TGT_USB_D-</text>
<text x="182.9" y="90.8">TGT_SWO</text>
<text x="38.2" y="103.3">IF_NRESET</text>
<text x="182.9" y="103.5">TGT_SWCLK</text>
<text x="213.1" y="103.5">TGT_SWDIO</text>
<text x="78.7" y="139.1">TGT_SWDIO</text>
<text x="78.7" y="141.6">TGT_SWCLK</text>
<text x="111.8" y="141.6" transform="rotate(-90 111.8 141.6)">TGT_RX</text>
<text x="132.1" y="141.6" transform="rotate(-90 132.1 141.6)">TGT_TX</text>
<text x="23.2" y="149">TGT_TX</text>
<text x="78.7" y="146.7">TGT_RX</text>
<text x="78.7" y="149.2">TGT_NRESET</text>
<text x="78.7" y="144.1">TGT_SWO</text>
<text x="137.2" y="149.2" transform="rotate(-90 137.2 149.2)">TGT_SWCLK</text>
<text x="175.3" y="144.1">IF_NRESET</text>
<text x="176.9" y="154">IF_SWCLK</text>
<text x="177.5" y="156.6">IF_SWDIO</text>
<text x="78.7" y="164.5">TGT_SWDIO</text>
<text x="78.7" y="167">TGT_SWCLK</text>
<text x="78.7" y="172.1">TGT_RX</text>
<text x="78.7" y="169.5">TGT_SWO</text>
<text x="23.2" y="174.4">TGT_TX</text>
<text x="78.7" y="174.6">TGT_NRESET</text>
<text x="145" y="182.4" transform="rotate(-90 145 182.4)">TGT_NRESET</text>
</g>
<g font-size="3.1" fill="#800000">
<text x="228.6" y="192.4">07/07/2017</text>
<text x="228.6" y="197.5">1/1</text>
<text x="244.8" y="192.4">13:39</text>
</g>
<g font-size="2.5" fill="#505050">
<text x="241.9" y="45.1">TLV1117LV33DCYR</text>
<text x="241.9" y="42.6">U2</text>
<text x="119.4" y="64.7">U3</text>
<text x="207" y="140.8">CON2</text>
<text x="45.7" y="155.6">CON4</text>
<text x="207" y="159.4">TC2050-IDC-NL</text>
<text x="45.7" y="181">CON3</text>
</g>
<text font-size="2.5" fill="#008000" x="88.9" y="60.3">DAPLink Interface STM32F103CBT6</text>
<text font-size="2.5" fill="#800000" x="136.1" y="90">STM32F103CBT6</text>
<g font-size="2.1" fill="#505050">
<text x="180.1" y="32">GND</text>
<text x="180.1" y="34.6">VBUS</text>
<text x="230.9" y="35.7">IN</text>
<text x="236.7" y="34.3">TAB</text>
<text x="242.1" y="35.7">OUT</text>
<text x="180.1" y="39.7">D+</text>
<text x="180.1" y="37.1">D-</text>
<text x="236.5" y="39.4">GND</text>
<text x="131.7" y="63.1" transform="rotate(-90 131.7 63.1)">48</text>
<text x="134.3" y="63.1" transform="rotate(-90 134.3 63.1)">47</text>
<text x="136.8" y="63.1" transform="rotate(-90 136.8 63.1)">46</text>
<text x="139.3" y="63.1" transform="rotate(-90 139.3 63.1)">45</text>
<text x="141.9" y="63.1" transform="rotate(-90 141.9 63.1)">44</text>
<text x="144.4" y="63.1" transform="rotate(-90 144.4 63.1)">43</text>
<text x="147" y="63.1" transform="rotate(-90 147 63.1)">42</text>
<text x="149.5" y="63.1" transform="rotate(-90 149.5 63.1)">41</text>
<text x="152" y="63.1" transform="rotate(-90 152 63.1)">40</text>
<text x="154.6" y="63.1" transform="rotate(-90 154.6 63.1)">39</text>
<text x="157.1" y="63.1" transform="rotate(-90 157.1 63.1)">38</text>
<text x="159.7" y="63.1" transform="rotate(-90 159.7 63.1)">37</text>
<text x="137.9" y="71.8" transform="rotate(-90 137.9 71.8)">PB9</text>
<text x="140.5" y="71.8" transform="rotate(-90 140.5 71.8)">PB8</text>
<text x="145.5" y="71.8" transform="rotate(-90 145.5 71.8)">PB7</text>
<text x="148.1" y="71.8" transform="rotate(-90 148.1 71.8)">PB6</text>
<text x="150.6" y="71.8" transform="rotate(-90 150.6 71.8)">PB5</text>
<text x="115.9" y="77.8">1</text>
<text x="132.8" y="74.7" transform="rotate(-90 132.8 74.7)">VDD_3</text>
<text x="135.4" y="74.4" transform="rotate(-90 135.4 74.4)">VSS_3</text>
<text x="143" y="75" transform="rotate(-90 143 75)">BOOT0</text>
<text x="155.7" y="78" transform="rotate(-90 155.7 78)">PB3/JTDO</text>
<text x="158.2" y="77.9" transform="rotate(-90 158.2 77.9)">PA15/JTDI</text>
<text x="175" y="77.8">36</text>
<text x="115.9" y="80.3">2</text>
<text x="115.9" y="82.8">3</text>
<text x="121.7" y="78.9">VBAT</text>
<text x="121.7" y="81.4">PC13</text>
<text x="121.7" y="84">PC14</text>
<text x="153.2" y="80.6" transform="rotate(-90 153.2 80.6)">PB4/JNTRST</text>
<text x="157" y="84">JTMS/SWDIO</text>
<text x="160.8" y="81.3" transform="rotate(-90 160.8 81.3)">JTCK/SWCLK</text>
<text x="163.5" y="78.9">VDD_2</text>
<text x="163.7" y="81.4">VSS_2</text>
<text x="175" y="82.8">34</text>
<text x="175" y="80.3">35</text>
<text x="115.9" y="85.4">4</text>
<text x="115.9" y="87.9">5</text>
<text x="121.7" y="86.5">PC15</text>
<text x="121.7" y="89">OSCIN</text>
<text x="165.3" y="86.5">PA12</text>
<text x="165.5" y="89">PA11</text>
<text x="175" y="87.9">32</text>
<text x="175" y="85.4">33</text>
<text x="115.9" y="90.5">6</text>
<text x="115.9" y="93">7</text>
<text x="115.9" y="95.5">8</text>
<text x="121.7" y="91.6">OSCOUT</text>
<text x="121.7" y="94.1">NRST</text>
<text x="165.3" y="91.6">PA10</text>
<text x="166.5" y="94.1">PA9</text>
<text x="175" y="95.5">29</text>
<text x="175" y="93">30</text>
<text x="175" y="90.5">31</text>
<text x="114.7" y="100.6">10</text>
<text x="115.9" y="98.1">9</text>
<text x="121.7" y="96.7">VSSA</text>
<text x="121.7" y="99.2">VDDA</text>
<text x="121.7" y="101.7">PA0</text>
<text x="165.1" y="101.7">PB14</text>
<text x="165.1" y="99.2">PB15</text>
<text x="166.5" y="96.7">PA8</text>
<text x="175" y="100.6">27</text>
<text x="175" y="98.1">28</text>
<text x="114.7" y="105.7">12</text>
<text x="114.8" y="103.2">11</text>
<text x="121.7" y="104.3">PA1</text>
<text x="121.7" y="106.8">PA2</text>
<text x="165.1" y="106.8">PB12</text>
<text x="165.1" y="104.3">PB13</text>
<text x="175" y="105.7">25</text>
<text x="175" y="103.2">26</text>
<text x="132.8" y="116.4" transform="rotate(-90 132.8 116.4)">PA3</text>
<text x="135.4" y="116.4" transform="rotate(-90 135.4 116.4)">PA4</text>
<text x="137.9" y="116.4" transform="rotate(-90 137.9 116.4)">PA5</text>
<text x="140.5" y="116.4" transform="rotate(-90 140.5 116.4)">PA6</text>
<text x="143" y="116.4" transform="rotate(-90 143 116.4)">PA7</text>
<text x="145.5" y="116.4" transform="rotate(-90 145.5 116.4)">PB0</text>
<text x="148.1" y="116.4" transform="rotate(-90 148.1 116.4)">PB1</text>
<text x="150.6" y="116.4" transform="rotate(-90 150.6 116.4)">PB2/BOOT1</text>
<text x="153.2" y="116.4" transform="rotate(-90 153.2 116.4)">PB10</text>
<text x="155.7" y="116.4" transform="rotate(-90 155.7 116.4)">PB11</text>
<text x="158.2" y="116.4" transform="rotate(-90 158.2 116.4)">VSS_1</text>
<text x="160.8" y="116.4" transform="rotate(-90 160.8 116.4)">VDD_1</text>
<text x="131.7" y="123.5" transform="rotate(-90 131.7 123.5)">13</text>
<text x="134.3" y="123.5" transform="rotate(-90 134.3 123.5)">14</text>
<text x="136.8" y="123.5" transform="rotate(-90 136.8 123.5)">15</text>
<text x="139.3" y="123.5" transform="rotate(-90 139.3 123.5)">16</text>
<text x="141.9" y="123.5" transform="rotate(-90 141.9 123.5)">17</text>
<text x="144.4" y="123.5" transform="rotate(-90 144.4 123.5)">18</text>
<text x="147" y="123.5" transform="rotate(-90 147 123.5)">19</text>
<text x="149.5" y="123.5" transform="rotate(-90 149.5 123.5)">20</text>
<text x="152" y="123.5" transform="rotate(-90 152 123.5)">21</text>
<text x="154.6" y="123.5" transform="rotate(-90 154.6 123.5)">22</text>
<text x="157.1" y="123.5" transform="rotate(-90 157.1 123.5)">23</text>
<text x="159.7" y="123.5" transform="rotate(-90 159.7 123.5)">24</text>
<text x="42.2" y="138.7">1</text>
<text x="42.2" y="141.2">3</text>
<text x="42.2" y="143.8">5</text>
<text x="48.1" y="139.8">VCC</text>
<text x="48.1" y="142.4">GND</text>
<text x="58.7" y="142.4">SWCLK</text>
<text x="59" y="139.8">SWDIO</text>
<text x="70.9" y="138.7">2</text>
<text x="70.9" y="141.2">4</text>
<text x="70.9" y="143.8">6</text>
<text x="203.6" y="143.8">10</text>
<text x="215.7" y="143.8">9</text>
<text x="42.2" y="146.3">7</text>
<text x="42.2" y="148.9">9</text>
<text x="48.1" y="144.9">GND</text>
<text x="48.1" y="147.4">TGT_TX</text>
<text x="48.1" y="150">GND</text>
<text x="57.6" y="150">NRESET</text>
<text x="57.8" y="147.4">TGT_RX</text>
<text x="61.2" y="144.9">SWO</text>
<text x="70.9" y="146.3">8</text>
<text x="70.9" y="148.9">10</text>
<text x="204.7" y="148.9">6</text>
<text x="204.7" y="146.3">8</text>
<text x="215.7" y="148.9">5</text>
<text x="215.7" y="146.3">7</text>
<text x="204.7" y="153.9">2</text>
<text x="204.7" y="151.4">4</text>
<text x="215.7" y="153.9">1</text>
<text x="215.7" y="151.4">3</text>
<text x="42.2" y="164.1">1</text>
<text x="42.2" y="166.6">3</text>
<text x="48.1" y="165.2">VCC</text>
<text x="48.1" y="167.8">GND</text>
<text x="58.7" y="167.8">SWCLK</text>
<text x="59" y="165.2">SWDIO</text>
<text x="70.9" y="164.1">2</text>
<text x="70.9" y="166.6">4</text>
<text x="42.2" y="169.2">5</text>
<text x="42.2" y="171.7">7</text>
<text x="48.1" y="170.3">GND</text>
<text x="48.1" y="172.8">TGT_TX</text>
<text x="57.8" y="172.8">TGT_RX</text>
<text x="61.2" y="170.3">SWO</text>
<text x="70.9" y="169.2">6</text>
<text x="70.9" y="171.7">8</text>
<text x="42.2" y="174.3">9</text>
<text x="48.1" y="175.4">GND</text>
<text x="57.6" y="175.4">NRESET</text>
<text x="70.9" y="174.3">10</text>
</g>
</svg>
